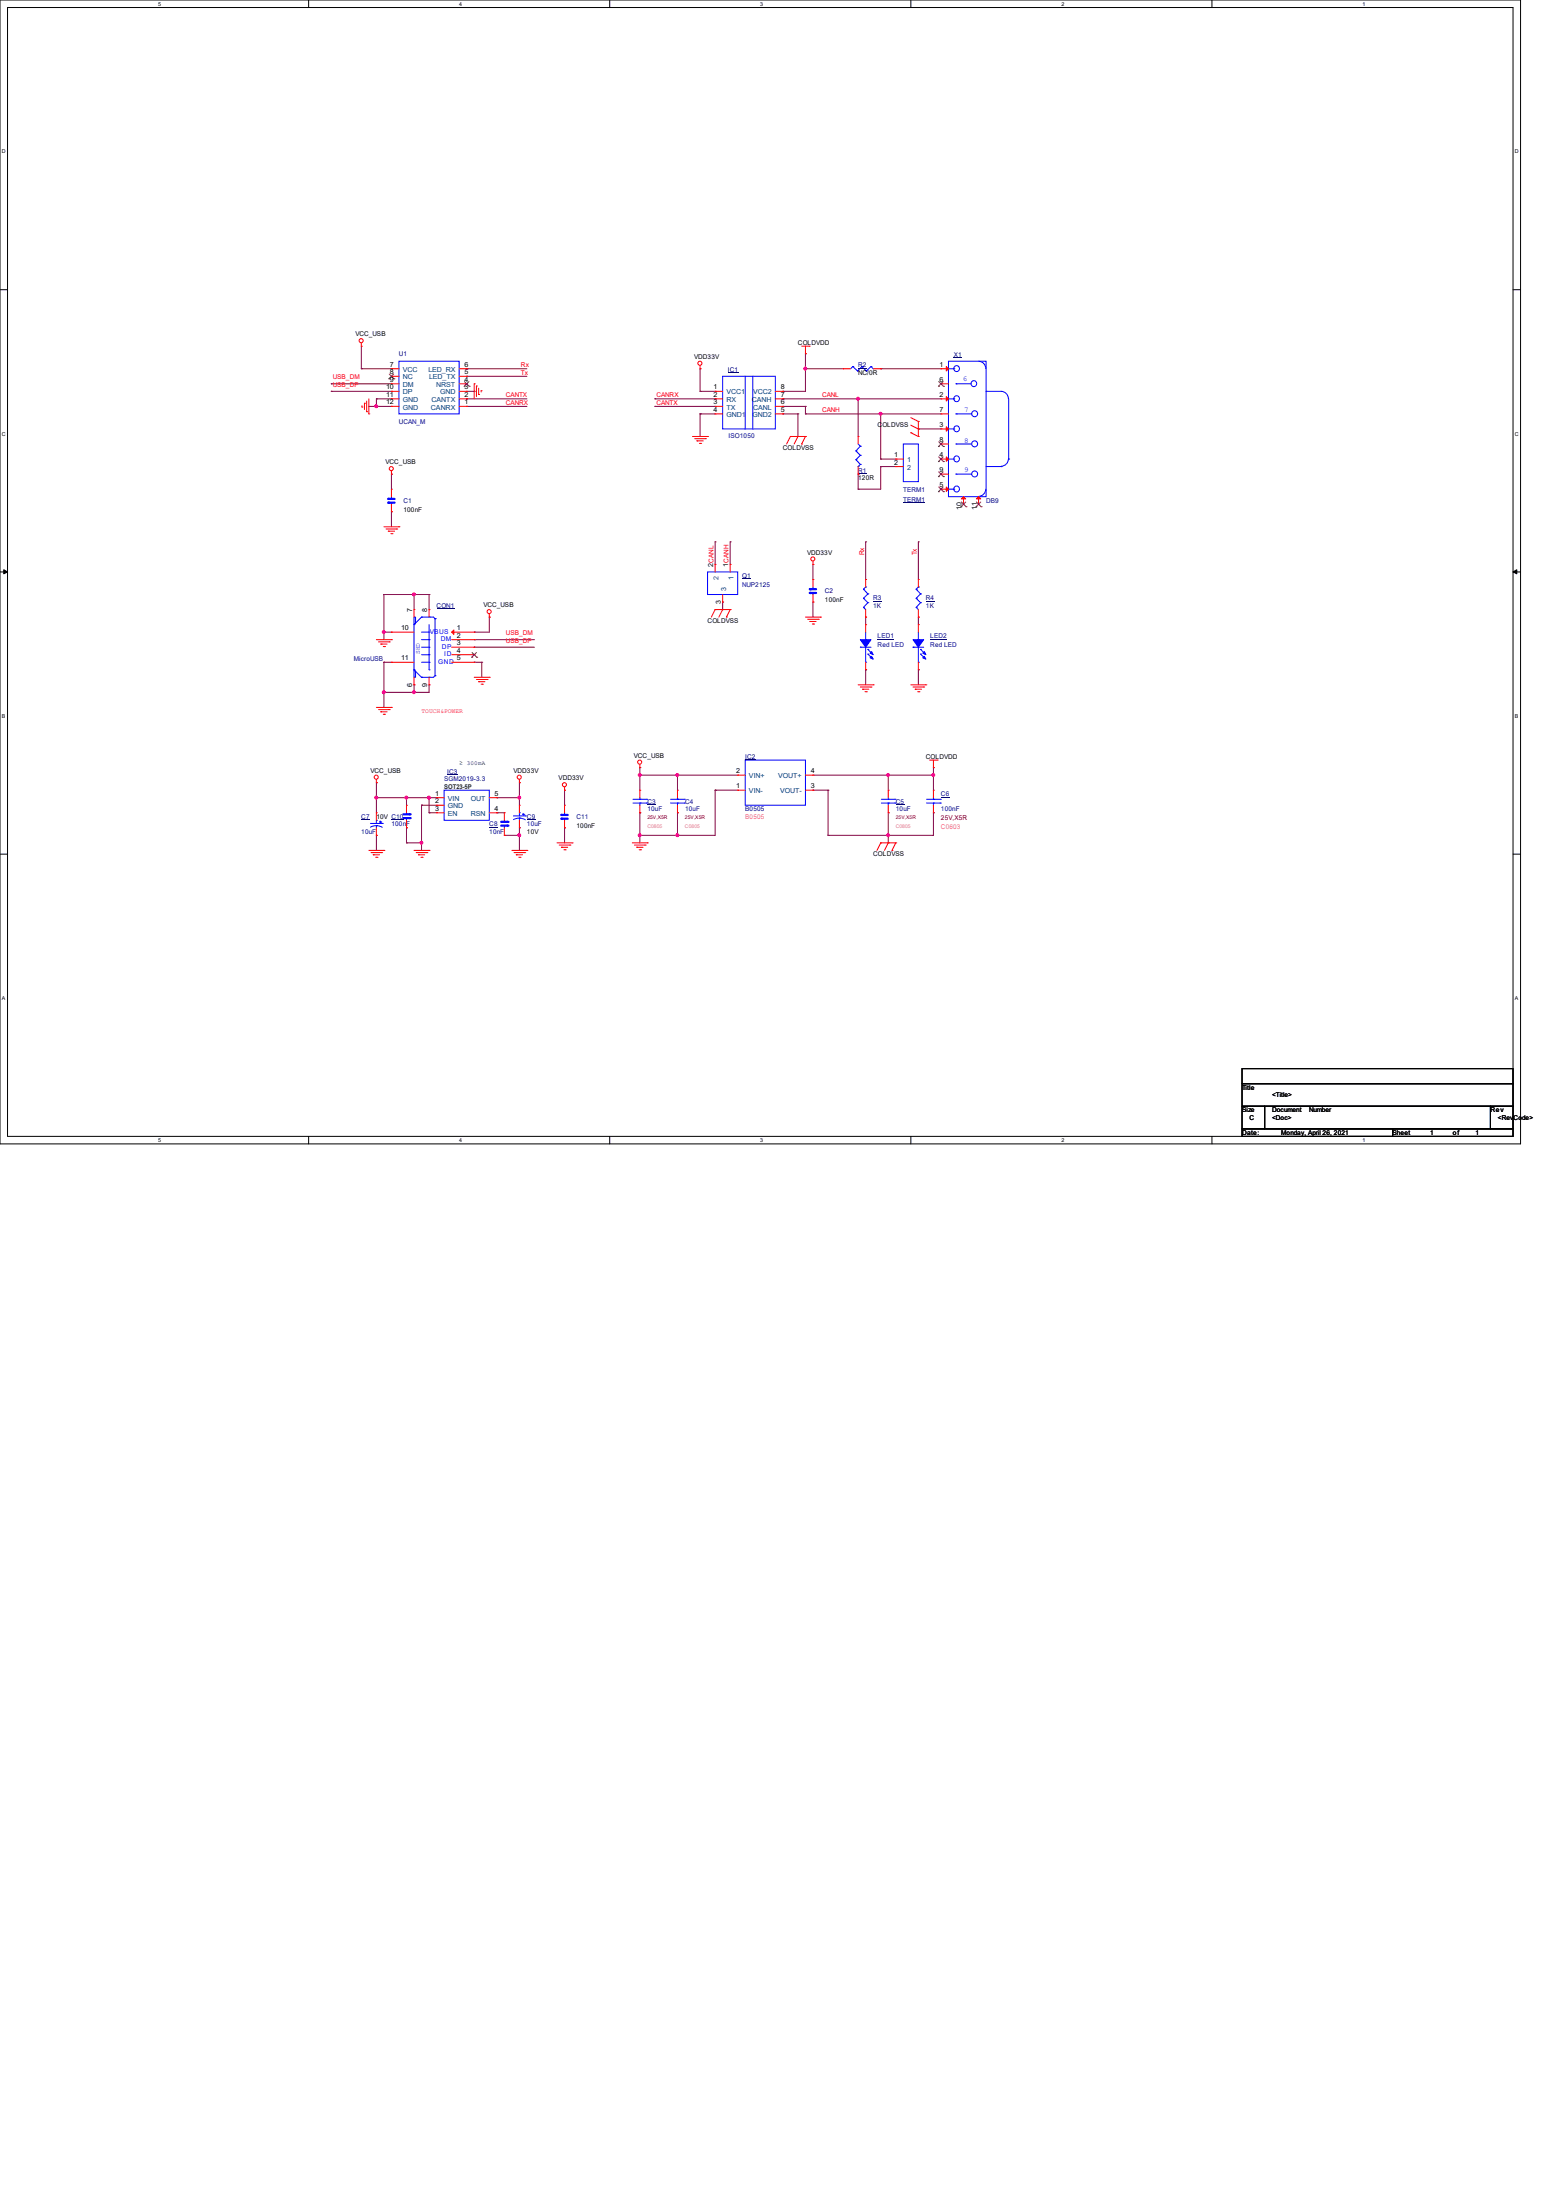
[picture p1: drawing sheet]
<svg xmlns="http://www.w3.org/2000/svg" width="210mm" height="297mm" viewBox="0 0 210 297" stroke-linecap="round" stroke-linejoin="round" font-family="sans-serif">
<path d="M0 0h205.2v154.4h-205.2zM1 1h203.2v152.4h-203.2z" fill="none" stroke="#000" stroke-width=".13"/>
<g fill="#fff">
<path d="M21.3 .1h.4v.8h-.4z"/>
<path d="M21.3 153.5h.4v.8h-.4z"/>
</g>
<path d="M41.7 0v1M41.7 153.4v1" fill="none" stroke="#000" stroke-width=".13"/>
<g fill="#fff">
<path d="M62 .1h.4v.8h-.4z"/>
<path d="M62 153.5h.4v.8h-.4z"/>
</g>
<path d="M82.3 0v1M82.3 153.4v1" fill="none" stroke="#000" stroke-width=".13"/>
<g fill="#fff">
<path d="M102.6 .1h.4v.8h-.4z"/>
<path d="M102.6 153.5h.4v.8h-.4z"/>
</g>
<path d="M122.9 0v1M122.9 153.4v1" fill="none" stroke="#000" stroke-width=".13"/>
<g fill="#fff">
<path d="M143.3 .1h.3v.8h-.3z"/>
<path d="M143.3 153.5h.3v.8h-.3z"/>
</g>
<path d="M163.6 0v1M163.6 153.4v1" fill="none" stroke="#000" stroke-width=".13"/>
<g fill="#fff">
<path d="M183.9 .1h.4v.8h-.4z"/>
<path d="M183.9 153.5h.4v.8h-.4z"/>
<path d="M.3 20.1h.5v.8h-.5z"/>
<path d="M204.5 20.1h.5v.8h-.5z"/>
<path d="M.3 58.2h.5v.8h-.5z"/>
<path d="M204.5 58.2h.5v.8h-.5z"/>
</g>
<path d="M0 39.1h1M204.2 39.1h1" fill="none" stroke="#000" stroke-width=".13"/>
<g fill="#fff">
<path d="M.3 96.3h.4v.8h-.4z"/>
<path d="M204.5 96.3h.4v.8h-.4z"/>
</g>
<path d="M0 77.2h1M204.2 77.2h1" fill="none" stroke="#000" stroke-width=".13"/>
<path d="M.5 76.9l.5 .3-.5 .3zM204.2 77.2l.5-.3v.6z" fill="#000" stroke="#000" stroke-width=".13"/>
<g fill="#fff">
<path d="M.3 134.4h.4v.8h-.4z"/>
<path d="M204.5 134.4h.4v.8h-.4z"/>
</g>
<path d="M0 115.3h1M204.2 115.3h1M167.6 144.3h36.6v2h-36.6zM167.6 146.3h36.6v3.1h-36.6zM167.6 149.4h3.1v3h-3.1zM167.6 152.4h20.4v1h-20.4zM170.7 149.4h30.5v3h-30.5zM188 152.4h16.2v1h-16.2zM201.2 149.4h3v3h-3z" fill="none" stroke="#000" stroke-width=".13"/>
<g fill="none" stroke="#800040" stroke-width=".13">
<path d="M44.7 51.8h.1M44.7 52.8h.1M44.7 52.8h8.1M44.7 51.8h8.1M48.8 49.8h.1M48.8 49.8h4M48.8 46.7v3.1M49.8 54.9h3M50.8 54.9h.1M50.8 53.8h.1M50.8 53.8v1.1M50.8 53.8h2"/>
<path d="M52.8 49.8h.1M52.8 54.9h.1M63 54.9h.1M63 53.8h.1M63 49.8h.1M63 50.8h.1M63 53.8h8.1M63 49.8h8.1M63 54.9h8.1M63 52.8h1M63 50.8h8.1M64 52.8h.1"/>
<path d="M88.4 53.8h.1M88.4 54.9h.1M88.4 53.8h8.1M88.4 54.9h8.1M94.5 49.8h.1M94.5 52.8h.1M94.5 55.9h.1M94.5 55.9h2M94.5 52.8h2M94.5 49.8v3M94.5 55.9v3M105.7 53.8h.1"/>
<path d="M105.7 54.9h.1M105.7 52.8h.1M105.7 55.9h.1M105.7 55.9h2M105.7 53.8h21.3M105.7 54.9h3M107.7 55.9h.1M107.7 55.9v3M108.7 55.9h.1M108.7 47.8h.1M108.7 49.8h.1M108.7 54.9h.1"/>
<path d="M108.7 55.9h18.3M108.7 49.8h5.1M108.7 47.8v5h-3M108.7 54.9v1M115.8 53.8h.1M115.8 53.8v5.1M118.9 55.9h.1M118.9 49.8h.1M118.9 55.9v6.1M118.9 49.8h8.1M124 57.9h.1M124 57.9h3"/>
<path d="M52.8 64h.1M52.8 69.1h.1M52.8 64v2M52.8 69.1v2M96.5 73.2h.1M96.5 73.2v3M98.6 73.2h.1M98.6 73.2v3M109.7 76.2h.1M109.7 76.2v2M115.8 64h.1M115.8 66h.1"/>
<path d="M115.8 64v2M116.8 73.2h.1M116.8 73.2v5M118.9 62h.1M118.9 63h.1M118.9 62h2M118.9 63v3h-3.1M118.9 63h2M124 73.2h.1M124 73.2v5M51.8 93.5h.1M51.8 89.4h.1"/>
<path d="M51.8 85.3h.1M51.8 80.3h.1M51.8 89.4h1M51.8 80.3v6.1M51.8 89.4v6.1M51.8 85.3h1M51.8 80.3h6.1M55.9 80.3h.1M55.9 93.5h.1M55.9 92.5h.1M55.9 80.3v2M55.9 92.5v1"/>
<path d="M57.9 80.3h.1M57.9 92.5h.1M57.9 92.5v1h-6.1M57.9 80.3v2M64 89.4h.1M64 85.3h.1M64 86.4h.1M64 87.4h.1M64 89.4h1M64 86.4h8.1M64 87.4h8.1M65 89.4h.1"/>
<path d="M65 89.4v2M66 83.3h.1M66 83.3v2h-2M97.5 81.3h.1M97.5 81.3v1M109.7 81.3h.1M109.7 81.3v2M116.8 90.4h.1M116.8 83.3h.1M116.8 83.3v1M116.8 90.4v2.1M124 90.4h.1"/>
<path d="M124 83.3h.1M124 83.3v1M124 90.4v2.1M50.8 107.7h.1M50.8 105.7h.1M50.8 112.8h.1M50.8 107.7h8.1M50.8 105.7v4M50.8 112.8v2M54.9 107.7h.1M54.9 113.8h.1M54.9 111.8h.1"/>
<path d="M54.9 107.7v1M54.9 111.8v2M54.9 113.8h2M56.9 108.7h.1M56.9 113.8h.1M56.9 108.7v6.1M56.9 108.7h2M57.9 107.7h.1M57.9 109.7h.1M57.9 107.7v2M57.9 109.7h1M67.1 107.7h.1"/>
<path d="M67.1 109.7h.1M67.1 107.7h3M67.1 109.7h1M68.1 112.8h.1M68.1 112.8h2M70.1 107.7h.1M70.1 112.8h.1M70.1 111.8h.1M70.1 105.7h.1M70.1 105.7v3M70.1 111.8v3M76.2 106.7h.1"/>
<path d="M76.2 111.8h.1M76.2 106.7v2M76.2 111.8v2M86.4 112.8h.1M86.4 109.7h.1M86.4 104.6h.1M86.4 103.6h.1M86.4 104.6h13.2M86.4 103.6v3.1M86.4 109.7v4.1M91.4 104.6h.1M91.4 112.8h.1"/>
<path d="M91.4 109.7h.1M91.4 104.6v2.1M91.4 109.7v3.1M96.5 106.7h.1M96.5 106.7v6.1h-10.1M96.5 106.7h3.1M109.7 106.7h.1M109.7 104.6h16.3M109.7 106.7h2.1M111.8 106.7h.1M111.8 112.8h.1M111.8 106.7v6.1"/>
<path d="M119.9 104.6h.1M119.9 112.8h.1M119.9 109.7h.1M119.9 104.6v2.1M119.9 109.7v4.1M126 109.7h.1M126 104.6h.1M126 103.6h.1M126 109.7v3.1h-14.2M126 103.6v3.1"/>
</g>
<g fill="#f0f" stroke="#f0f" stroke-width=".13">
<circle cx="55.9" cy="93.5" r=".19"/>
<circle cx="51.8" cy="93.5" r=".19"/>
<circle cx="51.8" cy="85.3" r=".19"/>
<circle cx="55.9" cy="80.2" r=".19"/>
<circle cx="119.9" cy="104.6" r=".19"/>
<circle cx="119.9" cy="112.8" r=".19"/>
<circle cx="126" cy="104.6" r=".19"/>
<circle cx="91.4" cy="104.6" r=".19"/>
<circle cx="86.3" cy="104.6" r=".19"/>
<circle cx="91.4" cy="112.8" r=".19"/>
<circle cx="86.3" cy="112.8" r=".19"/>
<circle cx="54.8" cy="107.7" r=".19"/>
<circle cx="50.8" cy="107.7" r=".19"/>
<circle cx="57.9" cy="107.7" r=".19"/>
<circle cx="70.1" cy="112.8" r=".19"/>
<circle cx="70.1" cy="107.7" r=".19"/>
<circle cx="56.9" cy="113.8" r=".19"/>
<circle cx="115.8" cy="53.8" r=".19"/>
<circle cx="118.9" cy="55.9" r=".19"/>
<circle cx="108.7" cy="49.8" r=".19"/>
<circle cx="50.8" cy="54.8" r=".19"/>
</g>
<g fill="none" stroke="#f00" stroke-width=".13">
<path d="M48.8 46.7h.1M48.8 46.3v.4M48.9 54.9h.1M48.9 54.8v.1M49.2 54.4h.1M49.2 54.4v.9M49.5 55.6h.1M49.5 54.1v1.5M49.8 55.9h.1M49.8 53.8v2.1M64 51.8h.1M64 51.8v2"/>
<path d="M64.3 52.1h.1M64.3 52.1v1.5M64.6 53.3h.1M64.6 52.4v.9M64.9 52.7h.1M64.9 52.7v.2M93.5 58.9h2M93.8 59.2h1.4M94.1 59.5h.1M94.1 59.5h.8M94.4 59.9h.2M94.5 49.8h.1"/>
<path d="M94.5 49.4v.4M94.6 59.9h.1M95.2 59.2h.1M95.5 58.9h.1M106.7 58.9h.1M106.7 58.9l-.5 1M106.7 58.9h2M107.7 58.9h.1M107.7 58.9l-.5 1M108.2 59.9h.1M108.2 46.7h1M108.7 47.8h.1"/>
<path d="M108.7 58.9h.1M108.7 46.7v1.1M108.7 58.9l-.5 1M109.2 46.7h.1M122.9 58.4h.1M122.9 56.4l1.1 .5M122.9 58.4l1.1 .5M122.9 57.4l1.1 .5M124 56.9h.1M124 58.9h.1M124 57.9h.1M124 56.9v2"/>
<path d="M51.8 71.1h2M52.1 71.4h1.5M52.4 71.7h.1M52.4 71.7h.9M52.7 72.1h.2M52.8 64h.1M52.8 63.6v.4M52.9 72.1h.1M53.6 71.4h.1M53.8 71.1h.1M109.7 76.2h.1M109.7 75.8v.4"/>
<path d="M50.8 95.5h2M50.8 86.4h2M51.1 95.8h1.4M51.1 86.7h1.4M51.4 96.1h.1M51.4 87h.1M51.4 96.1h.8M51.4 87h.8M51.7 96.4h.2M51.7 87.3h.2M51.9 96.4h.1M51.9 87.3h.1"/>
<path d="M52.5 95.8h.1M52.5 86.7h.1M52.8 95.5h.1M52.8 86.4h.1M64 91.4h2M64.3 91.7h1.4M64.6 92h.1M64.6 92h.8M64.9 92.4h.2M65.1 92.4h.1M65.7 91.7h.1M66 91.4h.1"/>
<path d="M66 83.3h.1M66 82.9v.4M96.5 82.3h.1M96.5 82.3l-.5 1M96.5 82.3h2.1M97.5 82.3h.1M97.5 82.3l-.5 1M98 83.3h.1M98.6 82.3h.1M98.6 82.3l-.6 1M108.7 83.3h2M109 83.6h1.4"/>
<path d="M109.3 83.9h.1M109.3 83.9h.9M109.6 84.2h.2M109.8 84.2h.1M110.4 83.6h.1M110.7 83.3h.1M115.8 92.5h2.1M116.1 92.8h1.5M116.4 93h.1M116.4 93h.9M116.8 93.4h.1M116.9 93.4h.1"/>
<path d="M117.6 92.8h.1M117.9 92.5h.1M122.9 92.5h2.1M123.2 92.8h1.5M123.5 93h.1M123.5 93h.9M123.9 93.4h.1M124 93.4h.1M124.7 92.8h.1M125 92.5h.1M49.8 114.8h2M50.1 115.1h1.4"/>
<path d="M50.4 115.4h.1M50.4 115.4h.8M50.7 115.7h.2M50.8 105.7h.1M50.8 105.2v.5M50.9 115.7h.1M51.5 115.1h.1M51.8 114.8h.1M55.9 114.8h2M56.2 115.1h1.4M56.5 115.4h.1M56.5 115.4h.8"/>
<path d="M56.8 115.7h.2M57 115.7h.1M57.6 115.1h.1M57.9 114.8h.1M69.1 114.8h2M69.4 115.1h1.4M69.7 115.4h.1M69.7 115.4h.8M70 115.7h.2M70.1 105.7h.1M70.1 105.2v.5M70.2 115.7h.1"/>
<path d="M70.8 115.1h.1M71.1 114.8h.1M75.2 113.8h2M75.5 114.1h1.4M75.8 114.4h.1M75.8 114.4h.8M76.1 114.7h.2M76.2 106.7h.1M76.2 106.3v.4M76.3 114.7h.1M76.9 114.1h.1M77.2 113.8h.1"/>
<path d="M85.3 113.8h2.1M85.6 114.1h1.5M85.9 114.4h.1M85.9 114.4h.9M86.3 114.7h.1M86.4 103.6h.1M86.4 103.2v.4M86.4 114.7h.1M87.1 114.1h.1M87.4 113.8h.1M118.9 113.8h.1M118.9 113.8l-.5 1"/>
<path d="M118.9 113.8h2M119.9 113.8h.1M119.9 113.8l-.5 1M120.4 114.8h.1M120.9 113.8h.1M120.9 113.8l-.5 1M125.5 102.6h1M126 103.6h.1M126 102.6v1M126.5 102.6h.1"/>
<circle cx="48.7" cy="46" r=".28"/>
<circle cx="94.5" cy="49" r=".28"/>
<circle cx="52.8" cy="63.3" r=".28"/>
<circle cx="109.7" cy="75.5" r=".28"/>
<circle cx="66" cy="82.6" r=".28"/>
<circle cx="50.8" cy="104.9" r=".28"/>
<circle cx="70.1" cy="104.9" r=".28"/>
<circle cx="76.2" cy="105.9" r=".28"/>
<circle cx="86.3" cy="102.9" r=".28"/>
</g>
<path d="M54.9 109.9h.1M54.9 110.4h.1M54.9 109.7v.2M54.9 110.4v.3" fill="none" stroke="#00f" stroke-width=".13"/>
<path d="M54.4 109.9h.9M54.4 110.4h.9M55.3 109.9h.1M55.3 110.4h.1" fill="none" stroke="#00f" stroke-width=".3"/>
<path d="M52.8 110.6h1.7v.1h-1.7z" fill="#000080"/>
<path d="M124 84.3h.1M124 90.4h.1M124 84.3v1M124 89.4v1M54.9 108.7h.1M54.9 111.8h.1M54.9 108.7v1M54.9 110.7v1.1" fill="none" stroke="#f00" stroke-width=".13"/>
<g fill="none" stroke="#00f" stroke-width=".13">
<path d="M123.2 87.4h.1M123.2 87.4h1.5M124 86.4h.1M124 89.4h.1M124 85.3v1.1M124 87.4v2M124.2 87.7h.1M124.2 88.3h.1M124.2 87.7l.7 .6M124.2 88.3l.7 .6M68.1 111h.1M68.1 111.5h.1"/>
<path d="M68.1 110.7v.3M68.1 111.5v.3"/>
</g>
<g fill="#00f" stroke="#00f" stroke-width=".13">
<path d="M123.2 86.4h1.5l-.7 1z" fill-rule="evenodd"/>
<path d="M124.8 88.6l.2 .4-.5-.2z" fill-rule="evenodd"/>
<path d="M124.8 88l.2 .4-.5-.2z" fill-rule="evenodd"/>
</g>
<path d="M125.6 86.3h2.2" fill="none" stroke="#000080" stroke-width=".13"/>
<path d="M67.6 111h.9M67.6 111.5h.9M68.5 111h.1M68.5 111.5h.1" fill="none" stroke="#00f" stroke-width=".3"/>
<path d="M66 111.6h1.2v.1h-1.2z" fill="#000080"/>
<path d="M68.1 109.7h.1M68.1 112.8h.1M68.1 109.7v1M68.1 111.8v1" fill="none" stroke="#f00" stroke-width=".13"/>
<path d="M69.3 110.2h1.6M70.1 110.4l.8 .3M70.1 110.4l-.8 .3M70.1 109.7h.1M70.1 110.4h.1M70.1 109.7v.5M70.1 110.4v.3M70.5 109.9h.2M70.6 110h.1M70.6 109.8v.2M70.7 109.9h.1M70.9 110.2h.1" fill="none" stroke="#00f" stroke-width=".13"/>
<path d="M71.1 110.6h1.2v.1h-1.2z" fill="#000080"/>
<path d="M70.1 108.7h.1M70.1 111.8h.1M70.1 108.7v1M70.1 110.7v1.1" fill="none" stroke="#f00" stroke-width=".13"/>
<path d="M95.5 77.2h4.1v3.1h-4.1z" fill="none" stroke="#00f" stroke-width=".13"/>
<path d="M100.2 78.1h1.1v.1h-1.1z" fill="#000080"/>
<g fill="none" stroke="#f00" stroke-width=".13">
<path d="M52.8 49.8h.1M52.8 50.8h.1M52.8 51.8h.1M52.8 52.8h.1M52.8 53.8h.1M52.8 54.9h.1M52.8 54.9h1M52.8 53.8h1M52.8 52.8h1M52.8 51.8h1M52.8 50.8h1M52.8 49.8h1"/>
<path d="M62 54.9h1M62 53.8h1M62 52.8h1M62 51.8h1M62 50.8h1M62 49.8h1M63 54.9h.1M63 53.8h.1M63 52.8h.1M63 51.8h.1M63 50.8h.1M63 49.8h.1"/>
<path d="M96.5 76.2h.1M96.5 76.2v1M98.6 76.2h.1M98.6 76.2v1M97.5 81.3h.1M97.5 80.3v1"/>
</g>
<path d="M53.8 48.8h8.2v7.1h-8.2zM97.5 50.8h7.1v7.1h-7.1zM100.6 50.8v7.1M101.6 50.8v7.1" fill="none" stroke="#00f" stroke-width=".13"/>
<path d="M52.5 51.1h.1M52.5 50.5l.7 .6M53.1 50.5l-.6 .6M53.2 51.1h.1M62.7 52.2h.1M62.7 51.5l.6 .7M63.3 51.5l-.6 .7M63.3 52.2h.1" fill="none" stroke="#804000" stroke-width=".13"/>
<path d="M98.3 50.2h1.4v.1h-1.4z" fill="#000080"/>
<g fill="none" stroke="#f00" stroke-width=".13">
<path d="M96.5 52.8h.1M96.5 53.8h.1M96.5 54.9h.1M96.5 55.9h.1M96.5 52.8h1M96.5 53.8h1M96.5 54.9h1M96.5 55.9h1M104.6 52.8h1.1M104.6 53.8h1.1M104.6 54.9h1.1M104.6 55.9h1.1"/>
<path d="M105.7 55.9h.1M105.7 54.9h.1M105.7 53.8h.1M105.7 52.8h.1M109.7 78.2h.1M109.7 78.2v1M109.7 81.3h.1M109.7 80.3v1"/>
</g>
<path d="M109.7 79.5h.1M109.7 79.2v.3M109.7 80.1h.1M109.7 80.1v.2M85.4 107.9h1.9M85.4 108.4h1.9M86.4 108.4h.1M86.4 107.9h.1M86.4 107.7v.2M86.4 108.4v.3M87.3 107.9h.1M87.3 108.4h.1" fill="none" stroke="#00f" stroke-width=".13"/>
<path d="M109.3 79.5h.1M109.3 79.5h.9M109.3 80.1h.1M109.3 80.1h.9" fill="none" stroke="#00f" stroke-width=".3"/>
<path d="M87.4 108.6h1.1v.1h-1.1z" fill="#000080"/>
<path d="M76.2 111.8h.1M76.2 108.7h.1M76.2 108.7v1M76.2 110.7v1.1M86.4 106.7h.1M86.4 109.7h.1M86.4 106.7v1M86.4 108.7v1" fill="none" stroke="#f00" stroke-width=".13"/>
<g fill="none" stroke="#00f" stroke-width=".13">
<path d="M128 48.8h5.1v18.3h-5.1zM128 53.8h.7M128 57.9h.7M128 49.8h.7M128.7 53.8h.1M128.7 57.9h.1M128.7 49.8h.1M129 59.9h.1M129 55.9h.1M129 51.8h.1M129 59.9h2.1M129 55.9h2.1"/>
<path d="M129 51.8h2.1M132.1 48.8a.99 .99 0 0 1 1 1M133.1 52.8h2a.99 .99 0 0 1 1 1M133.1 52.8h.1M136.1 53.8v8.2M128 62h.7M128 66h.7M128.7 62h.1M128.7 66h.1M129 64h.1M129 64h2.1M133.1 66a1 1 0 0 1-1 1"/>
<path d="M133.1 63h2M135.1 63h.1M136.1 62a1 1 0 0 1-1 .9M136.1 62h.1M76.2 110.5h.1M76.2 110h.1M76.2 109.7v.3M76.2 110.5v.2"/>
<circle cx="129.1" cy="49.8" r=".39"/>
<circle cx="129.1" cy="57.9" r=".39"/>
<circle cx="129.1" cy="53.8" r=".39"/>
<circle cx="131.4" cy="51.8" r=".39"/>
<circle cx="131.6" cy="55.9" r=".4"/>
<circle cx="131.6" cy="59.9" r=".4"/>
<circle cx="129.1" cy="66" r=".39"/>
<circle cx="129.1" cy="62" r=".39"/>
<circle cx="131.6" cy="64" r=".4"/>
</g>
<path d="M75.8 110.5h.1M75.8 110h.1M75.8 110.5h.8M75.8 110h.8" fill="none" stroke="#00f" stroke-width=".3"/>
<path d="M128.7 48.2h1.1v.1h-1.1z" fill="#000080"/>
<g fill="#f00" stroke="#f00" stroke-width=".13">
<path d="M127.7 49.5l.3 .3-.3 .3z"/>
<path d="M127.7 53.6l.3 .2-.3 .3z"/>
<path d="M127.7 57.6l.3 .3-.3 .3z"/>
<path d="M127.7 61.7l.3 .3-.3 .3z"/>
<path d="M127.7 65.7l.3 .3-.3 .3z"/>
<path d="M129.8 67.4l.2-.3 .3 .3z"/>
<path d="M131.8 67.4l.3-.3 .3 .3z"/>
</g>
<g fill="none" stroke="#f00" stroke-width=".13">
<path d="M127 49.8h.1M127 53.8h.1M127 57.9h.1M127 51.8h.1M127 55.9h.1M127 59.9h.1M127 49.8h1M127 53.8h1M127 57.9h1M127 51.8h1M127 55.9h1M127 59.9h1"/>
<path d="M120.9 62h.1M120.9 63h.1M120.9 62h1M120.9 63h1M127 62h.1M127 66h.1M127 64h.1M127 62h1M127 66h1M127 64h1M130 68.1h.1M130 67.1v1"/>
<path d="M132.1 68.1h.1M132.1 67.1v1"/>
</g>
<g fill="none" stroke="#804000" stroke-width=".13">
<path d="M126.7 52.2h.1M126.7 51.5l.6 .7M126.7 59.6l.6 .7M127.3 51.5l-.6 .7M127.3 59.6l-.6 .7M127.3 52.2h.1M126.7 62.3h.1M126.7 66.4h.1M126.7 60.3h.1M126.7 64.3h.1M126.7 61.7l.6 .6M126.7 65.7l.6 .7"/>
<path d="M126.7 63.7l.6 .6M127.3 61.7l-.6 .6M127.3 65.7l-.6 .7M127.3 63.7l-.6 .6M127.3 62.3h.1M127.3 66.4h.1M127.3 60.3h.1M127.3 64.3h.1M129.7 68.4h.1M129.8 67.8l.6 .6M130.3 67.8l-.6 .6M130.4 68.4h.1"/>
<path d="M131.7 68.4h.1M131.8 67.8l.6 .6M132.4 67.8l-.7 .6M132.4 68.4h.1"/>
</g>
<path d="M121.9 59.9h2.1v5.1h-2.1zM59.9 106.7h6.1v4h-6.1z" fill="none" stroke="#00f" stroke-width=".13"/>
<path d="M121.9 67.9h3" fill="none" stroke="#000080" stroke-width=".13"/>
<path d="M60.4 104.5h1.4v.1h-1.4z" fill="#000080"/>
<path d="M58.9 108.7h.1M58.9 107.7h.1M58.9 109.7h.1M58.9 108.7h1M58.9 107.7h1M58.9 109.7h1M66 107.7h1.1M66 109.7h1.1M67.1 107.7h.1M67.1 109.7h.1" fill="none" stroke="#f00" stroke-width=".13"/>
<path d="M115.1 49.5h.1M115.1 49.5l-.3 .3M115.1 49.5l.6 .6M115.7 50.1h.1M116.3 49.5h.1M116.3 49.5l.6 .6M116.3 49.5l-.6 .6M116.9 50.1h.1M117.6 49.5h.1M117.6 49.5l.3 .3M117.6 49.5l-.7 .6M117.9 49.8h.1" fill="none" stroke="#00f" stroke-width=".13"/>
<path d="M115.8 49.7h1.2h-1.2z" fill="#000080"/>
<path d="M113.8 49.8h.1M113.8 49.8h1M117.9 49.8h1M118.9 49.8h.1" fill="none" stroke="#f00" stroke-width=".13"/>
<path d="M125.1 107.9h1.8M125.1 108.4h1.8M126 108.4h.1M126 107.9h.1M126 107.7v.2M126 108.4v.3M126.9 107.9h.1M126.9 108.4h.1" fill="none" stroke="#00f" stroke-width=".13"/>
<path d="M127 107.6h1.1v.1h-1.1z" fill="#000080"/>
<path d="M91.4 106.7h.1M91.4 109.7h.1M91.4 106.7v1M91.4 108.7v1M126 106.7h.1M126 109.7h.1M126 106.7v1M126 108.7v1" fill="none" stroke="#f00" stroke-width=".13"/>
<path d="M90.5 107.9h1.9M90.5 108.4h1.9M91.4 108.4h.1M91.4 107.9h.1M91.4 107.7v.2M91.4 108.4v.3M92.4 107.9h.1M92.4 108.4h.1M100.6 102.6h8.1v6.1h-8.1z" fill="none" stroke="#00f" stroke-width=".13"/>
<path d="M100.6 102.5h1.4v.1h-1.4z" fill="#000080"/>
<path d="M99.6 104.6h.1M99.6 106.7h.1M99.6 104.6h1M99.6 106.7h1M108.7 104.6h1M108.7 106.7h1M109.7 106.7h.1M109.7 104.6h.1" fill="none" stroke="#f00" stroke-width=".13"/>
<path d="M116.5 79.5h.1M116.5 79.5l.6 .7M116.8 79.2h.1M116.8 79.2l-.3 .3M116.5 82h.1M116.5 80.8h.1M116.5 82l.3 .3M116.5 80.8l.6 .6M117.1 81.4h.1M117.1 80.2h.1M117.1 81.4l-.6 .6M117.1 80.2l-.6 .6" fill="none" stroke="#00f" stroke-width=".13"/>
<path d="M117.9 81.2h1.1h-1.1z" fill="#000080"/>
<path d="M52.8 69.1h.1M52.8 66h.1M52.8 66v1.1M52.8 68.1v1M116.8 78.2h.1M116.8 78.2v1M116.8 83.3h.1M116.8 84.3h.1M116.8 90.4h.1M116.8 82.3v1M116.8 84.3v1M116.8 89.4v1" fill="none" stroke="#f00" stroke-width=".13"/>
<g fill="none" stroke="#00f" stroke-width=".13">
<path d="M52.8 67.9h.1M52.8 67.4h.1M52.8 67.1v.3M52.8 67.9v.2M116.1 87.4h.1M116.1 87.4h1.5M116.8 86.4h.1M116.8 89.4h.1M116.8 85.3v1.1M116.8 87.4v2M117.1 87.7h.1M117.1 88.3h.1"/>
<path d="M117.1 87.7l.7 .6M117.1 88.3l.7 .6M50 111.2h1.6M50.8 111.5l.8 .2M50.8 111.5l-.8 .2M50.8 110.7h.1M50.8 111.5h.1M50.8 110.7v.5M50.8 111.5v.3M51.2 111h.2M51.3 111h.1M51.3 110.8v.2"/>
<path d="M51.4 111h.1M51.6 111.2h.1"/>
</g>
<g fill="#00f" stroke="#00f" stroke-width=".13">
<path d="M116.1 86.4h1.5l-.8 1z" fill-rule="evenodd"/>
<path d="M117.4 88.8l.2-.2 .3 .4z" fill-rule="evenodd"/>
<path d="M117.4 88.2l.2-.2 .3 .4z" fill-rule="evenodd"/>
</g>
<path d="M118.4 86.3h2.3" fill="none" stroke="#000080" stroke-width=".13"/>
<path d="M52.4 67.9h.1M52.4 67.4h.1M52.4 67.9h.9M52.4 67.4h.9" fill="none" stroke="#00f" stroke-width=".3"/>
<path d="M48.8 110.6h1.1v.1h-1.1z" fill="#000080"/>
<path d="M50.8 109.7h.1M50.8 112.8h.1M50.8 109.7v1M50.8 111.8v1" fill="none" stroke="#f00" stroke-width=".13"/>
<path d="M115.8 59.9l.3 .3M115.5 62.1h.1M115.5 60.9h.1M115.5 62.1l.6 .6M115.5 60.9l.6 .6M115.8 63h.1M116.1 62.7h.1M116.1 61.5h.1M116.1 60.2h.1M116.1 62.7l-.3 .3M116.1 61.5l-.6 .6M116.1 60.2l-.6 .7" fill="none" stroke="#00f" stroke-width=".13"/>
<path d="M115.8 63.9h1.2v.1h-1.2z" fill="#000080"/>
<path d="M115.8 58.9h.1M115.8 58.9v1M115.8 64h.1M115.8 63v1" fill="none" stroke="#f00" stroke-width=".13"/>
<path d="M119 107.9h1.8M119 108.4h1.8M119.9 108.4h.1M119.9 107.9h.1M119.9 107.7v.2M119.9 108.4v.3M120.8 107.9h.1M120.8 108.4h.1" fill="none" stroke="#00f" stroke-width=".13"/>
<path d="M120.9 108.6h1.1v.1h-1.1z" fill="#000080"/>
<g fill="none" stroke="#f00" stroke-width=".13">
<path d="M52.8 85.3h.1M52.8 89.4h.1M52.8 85.3h3.1M52.8 89.4h3.1M55.9 82.3h.1M55.9 92.5h.1M55.9 82.3v1M55.9 91.4v1.1M57.9 82.3h.1M57.9 92.5h.1M57.9 82.3v1M57.9 91.4v1.1"/>
<path d="M61 85.3h3M61 86.4h3M61 87.4h3M61 88.4h3M61 89.4h3M64 85.3h.1M64 86.4h.1M64 87.4h.1M64 88.4h.1M64 89.4h.1M119.9 106.7h.1M119.9 109.7h.1"/>
<path d="M119.9 106.7v1M119.9 108.7v1"/>
</g>
<g fill="none" stroke="#00f" stroke-width=".13">
<path d="M123.7 79.5h.1M123.7 79.5l.5 .7M124 79.2h.1M124 79.2l-.3 .3M55.9 90.4l.2 .2v.8h-.2zM55.9 83.3h.2v.8l-.2 .2zM55.9 84.3h.1M55.9 90.4h.1M55.9 90.4l1 1M55.9 84.3v6.1M56.9 91.4h.1M56.9 83.3h.1"/>
<path d="M56.9 85.3h1M56.9 83.3h1.6l.2 .2M56.9 86.4h1M56.9 83.3l-1 1M56.9 87.4h1M56.9 88.4h1M56.9 89.4h1M57.9 91.4h.1M57.9 85.3h.1M57.9 83.3h.1M57.9 86.4h.1M57.9 87.4h.1"/>
<path d="M57.9 88.4h.1M57.9 90.4h.1M57.9 89.4h.1M57.9 84.3v6.1M58.7 91.2h.1M58.7 83.5h.1M58.7 91.2l-.2 .2h-1.6M58.7 83.5v7.7M123.7 82h.1M123.7 80.8h.1M123.7 82l.3 .3M123.7 80.8l.5 .6"/>
<path d="M124.2 81.4h.1M124.2 80.2h.1M124.2 81.4l-.5 .6M124.2 80.2l-.5 .6"/>
</g>
<path d="M58.9 82.2h2.4" fill="none" stroke="#000080" stroke-width=".13"/>
<path d="M61 85.3l.3-.3v.6z" fill="#f00" stroke="#f00" stroke-width=".13"/>
<path d="M63.7 88.7h.1M63.7 88.1l.6 .6M64.3 88.1l-.6 .6M64.3 88.7h.1" fill="none" stroke="#804000" stroke-width=".13"/>
<path d="M125 81.2h1.1h-1.1z" fill="#000080"/>
<path d="M124 78.2h.1M124 78.2v1M124 83.3h.1M124 82.3v1" fill="none" stroke="#f00" stroke-width=".13"/>
<g fill="#f0f" stroke="#f0f" stroke-width=".13">
<circle cx="55.9" cy="93.5" r=".19"/>
<circle cx="51.8" cy="93.5" r=".19"/>
<circle cx="51.8" cy="85.3" r=".19"/>
<circle cx="55.9" cy="80.2" r=".19"/>
<circle cx="119.9" cy="104.6" r=".19"/>
<circle cx="119.9" cy="112.8" r=".19"/>
<circle cx="126" cy="104.6" r=".19"/>
<circle cx="91.4" cy="104.6" r=".19"/>
<circle cx="86.3" cy="104.6" r=".19"/>
<circle cx="91.4" cy="112.8" r=".19"/>
<circle cx="86.3" cy="112.8" r=".19"/>
<circle cx="54.8" cy="107.7" r=".19"/>
<circle cx="50.8" cy="107.7" r=".19"/>
<circle cx="57.9" cy="107.7" r=".19"/>
<circle cx="70.1" cy="112.8" r=".19"/>
<circle cx="70.1" cy="107.7" r=".19"/>
<circle cx="56.9" cy="113.8" r=".19"/>
<circle cx="115.8" cy="53.8" r=".19"/>
<circle cx="118.9" cy="55.9" r=".19"/>
<circle cx="108.7" cy="49.8" r=".19"/>
<circle cx="50.8" cy="54.8" r=".19"/>
</g>
<g font-size="1" fill="#00f">
<text x="130" y="51.4">6</text>
<text x="130.1" y="55.6">7</text>
<text x="130.1" y="59.8">8</text>
<text x="130.1" y="63.8">9</text>
</g>
<g font-size=".9">
<text x="48" y="45.4">VCC_USB</text>
<text x="107.7" y="46.5">COLDVDD</text>
<text x="52.1" y="52.6">10</text>
<text x="52.1" y="53.6">11</text>
<text x="52.6" y="49.5">7</text>
<text x="52.6" y="50.5">8</text>
<text x="52.6" y="51.6">9</text>
<text x="62.7" y="53.6">2</text>
<text x="62.7" y="52.6">3</text>
<text x="62.7" y="51.6">4</text>
<text x="62.7" y="50.5">5</text>
<text x="62.7" y="49.5">6</text>
<text x="93.7" y="48.5">VDD33V</text>
<text x="96.3" y="52.6">1</text>
<text x="96.3" y="53.6">2</text>
<text x="105.4" y="53.6">7</text>
<text x="105.4" y="52.6">8</text>
<text x="115.8" y="50.6">NC/0R</text>
<text x="126.8" y="49.5">1</text>
<text x="126.8" y="53.6">2</text>
<text x="126.8" y="51.6">6</text>
<text x="52.1" y="54.6">12</text>
<text x="62.7" y="54.6">1</text>
<text x="96.3" y="54.6">3</text>
<text x="96.3" y="55.6">4</text>
<text x="105.4" y="55.6">5</text>
<text x="105.4" y="54.6">6</text>
<text x="118.5" y="57.6">COLDVSS</text>
<text x="126.8" y="57.7">3</text>
<text x="126.8" y="55.6">7</text>
<text x="126.8" y="59.7">8</text>
<text x="52" y="62.7">VCC_USB</text>
<text x="105.7" y="60.7">COLDVSS</text>
<text x="115.8" y="64.8">120R</text>
<text x="120.7" y="61.7">1</text>
<text x="120.7" y="62.7">2</text>
<text x="126.8" y="61.7">4</text>
<text x="126.8" y="65.8">5</text>
<text x="126.8" y="63.8">9</text>
<text x="54.4" y="69.1">100nF</text>
<text x="129.8" y="68.9" transform="rotate(-90 129.8 68.9)">10</text>
<text x="131.8" y="68.9" transform="rotate(-90 131.8 68.9)">11</text>
<text x="96.3" y="76.5" transform="rotate(-90 96.3 76.5)">2CANL</text>
<text x="98.3" y="76.5" transform="rotate(-90 98.3 76.5)">1CANH</text>
<text x="108.9" y="74.9">VDD33V</text>
<text x="55.6" y="82.6" transform="rotate(-90 55.6 82.6)">7</text>
<text x="57.7" y="82.6" transform="rotate(-90 57.7 82.6)">8</text>
<text x="65.2" y="82">VCC_USB</text>
<text x="97.3" y="81.5" transform="rotate(-90 97.3 81.5)">3</text>
<text x="111.3" y="81.3">100nF</text>
<text x="54.1" y="85.1">10</text>
<text x="54.1" y="89.2">11</text>
<text x="61.7" y="85.1">1</text>
<text x="61.7" y="86.1">2</text>
<text x="61.7" y="87.1">3</text>
<text x="61.7" y="88.1">4</text>
<text x="61.7" y="89.2">5</text>
<text x="95.5" y="84.1">COLDVSS</text>
<text x="55.6" y="92.7" transform="rotate(-90 55.6 92.7)">6</text>
<text x="57.7" y="92.7" transform="rotate(-90 57.7 92.7)">9</text>
<text x="50" y="104.4">VCC_USB</text>
<text x="58.7" y="107.4">1</text>
<text x="66.8" y="107.4">5</text>
<text x="69.3" y="104.4">VDD33V</text>
<text x="75.4" y="105.4">VDD33V</text>
<text x="85.6" y="102.3">VCC_USB</text>
<text x="99.4" y="104.4">2</text>
<text x="99.4" y="106.4">1</text>
<text x="109.4" y="106.4">3</text>
<text x="109.4" y="104.4">4</text>
<text x="125" y="102.4">COLDVDD</text>
<text x="50.8" y="110.5">10V C10</text>
<text x="58.7" y="108.5">2</text>
<text x="58.7" y="109.5">3</text>
<text x="66.8" y="109.5">4</text>
<text x="71.1" y="112.6">10V</text>
<text x="77.8" y="111.8">100nF</text>
<text x="117.9" y="115.6">COLDVSS</text>
<text x="167.6" y="147.1">Title</text>
<text x="171.7" y="148.1">&lt;Title&gt;</text>
<text x="167.6" y="150.2">Size</text>
<text x="167.6" y="153.2">Date:</text>
<text x="168.7" y="151.2">C</text>
<text x="171.7" y="150.2">Document</text>
<text x="171.7" y="151.2">&lt;Doc&gt;</text>
<text x="172.9" y="153.2">Monday, April 26, 2021</text>
<text x="176.7" y="150.2">Number</text>
<text x="188" y="153.2">Sheet</text>
<text x="193" y="153.2">1</text>
<text x="196.1" y="153.2">of</text>
<text x="199.1" y="153.2">1</text>
<text x="201.2" y="150.2">Rev</text>
<text x="202.2" y="151.2">&lt;RevCode&gt;</text>
</g>
<g font-size=".9" fill="#f00">
<text x="44.9" y="51.2">USB_DM</text>
<text x="44.9" y="52.2">USB_DP</text>
<text x="68.3" y="53.6">CANTX</text>
<text x="70.3" y="49.6">Rx</text>
<text x="70.3" y="50.6">Tx</text>
<text x="88.6" y="53.6">CANRX</text>
<text x="111" y="53.6">CANL</text>
<text x="68.3" y="54.7">CANRX</text>
<text x="88.6" y="54.7">CANTX</text>
<text x="111" y="55.7">CANH</text>
<text x="116.6" y="75" transform="rotate(-90 116.6 75)">Rx</text>
<text x="123.7" y="75" transform="rotate(-90 123.7 75)">Tx</text>
<text x="68.3" y="85.7">USB_DM</text>
<text x="68.3" y="86.7">USB_DP</text>
</g>
<g font-size=".9" fill="#000080">
<text x="53.8" y="48">U1</text>
<text x="98.3" y="50.2">IC1</text>
<text x="115.8" y="49.6">R2</text>
<text x="128.7" y="48.1">X1</text>
<text x="53.8" y="57.3">UCAN_M</text>
<text x="98.3" y="59.1">ISO1050</text>
<text x="115.8" y="63.8">R1</text>
<text x="54.4" y="67.9">C1</text>
<text x="121.9" y="66.4">TERM1</text>
<text x="121.9" y="67.8">TERM1</text>
<text x="133.1" y="67.9">DB9</text>
<text x="58.9" y="82.1">CON1</text>
<text x="100.2" y="78">Q1</text>
<text x="100.2" y="79.2">NUP2125</text>
<text x="111.3" y="80.1">C2</text>
<text x="117.9" y="81.1">R3</text>
<text x="117.9" y="82.1">1K</text>
<text x="125" y="81.1">R4</text>
<text x="125" y="82.1">1K</text>
<text x="47.8" y="89.2">MicroUSB</text>
<text x="118.5" y="86.1">LED1</text>
<text x="118.5" y="87.4">Red LED</text>
<text x="125.6" y="86.1">LED2</text>
<text x="125.6" y="87.4">Red LED</text>
<text x="59.9" y="105.5">SGM2019-3.3</text>
<text x="60.4" y="104.4">IC3</text>
<text x="100.6" y="102.4">IC2</text>
<text x="127" y="107.5">C6</text>
<text x="48.8" y="110.5">C7</text>
<text x="48.8" y="112.6">10uF</text>
<text x="52.8" y="111.5">100nF</text>
<text x="66" y="111.5">C8</text>
<text x="66" y="112.6">10nF</text>
<text x="71.1" y="110.5">C9</text>
<text x="71.1" y="111.5">10uF</text>
<text x="77.8" y="110.5">C11</text>
<text x="87.4" y="108.5">C3</text>
<text x="87.4" y="109.5">10uF</text>
<text x="92.5" y="108.5">C4</text>
<text x="92.5" y="109.5">10uF</text>
<text x="100.6" y="109.5">B0505</text>
<text x="120.9" y="108.5">C5</text>
<text x="120.9" y="109.5">10uF</text>
<text x="127" y="109.5">100nF</text>
</g>
<g font-size=".9" fill="#004080">
<text x="54.4" y="50.2">VCC</text>
<text x="54.4" y="51.2">NC</text>
<text x="54.4" y="52.2">DM</text>
<text x="54.4" y="53.3">DP</text>
<text x="57.8" y="50.2">LED_RX</text>
<text x="57.9" y="51.2">LED_TX</text>
<text x="58.9" y="52.2">NRST</text>
<text x="59.4" y="53.3">GND</text>
<text x="98" y="53.3">VCC1</text>
<text x="101.6" y="53.3">VCC2</text>
<text x="54.4" y="54.3">GND</text>
<text x="54.4" y="55.3">GND</text>
<text x="58.2" y="55.3">CANRX</text>
<text x="58.3" y="54.3">CANTX</text>
<text x="98" y="54.3">RX</text>
<text x="98" y="55.3">TX</text>
<text x="98" y="56.3">GND1</text>
<text x="101.5" y="54.3">CANH</text>
<text x="101.6" y="56.3">GND2</text>
<text x="101.6" y="55.3">CANL</text>
<text x="122.4" y="62.4">1</text>
<text x="122.4" y="63.4">2</text>
<text x="97" y="78.3" transform="rotate(-90 97 78.3)">2</text>
<text x="98" y="79.8" transform="rotate(-90 98 79.8)">3</text>
<text x="99" y="78.3" transform="rotate(-90 99 78.3)">1</text>
<text x="101.1" y="105.1">VIN+</text>
<text x="101.1" y="107.1">VIN-</text>
<text x="105" y="105.1">VOUT+</text>
<text x="105.3" y="107.1">VOUT-</text>
<text x="60.5" y="109.1">GND</text>
<text x="60.5" y="108.1">VIN</text>
<text x="60.5" y="110.1">EN</text>
<text x="63.5" y="108.1">OUT</text>
<text x="63.5" y="110.1">RSN</text>
</g>
<g font-size=".9" fill="#00f">
<text x="58" y="85.6">VBUS</text>
<text x="59.1" y="89.6">GND</text>
<text x="59.5" y="86.6">DM</text>
<text x="59.6" y="87.6">DP</text>
<text x="59.9" y="88.6">ID</text>
</g>
<text font-size=".9" fill="#008000" x="59.9" y="106.5">SOT23-5P</text>
<g font-size=".9" fill="#f0f">
<text x="100.6" y="110.5">B0505</text>
<text x="127" y="112">C0603</text>
</g>
<text font-size=".9" fill="#800000" x="127" y="110.7">25V,X5R</text>
<text font-size=".8" fill="#00f" x="56.7" y="88.3" transform="rotate(-90 56.7 88.3)">SHD</text>
<text font-size=".8" fill="#f00" x="56.9" y="96.2">TOUCH&amp;POWER</text>
<text font-size=".8" x="62" y="103.3">≥ 300mA</text>
<g font-size=".7">
<text x="21.3" y=".8">5</text>
<text x="62" y=".8">4</text>
<text x="102.6" y=".8">3</text>
<text x="143.3" y=".8">2</text>
<text x="183.9" y=".8">1</text>
<text x=".3" y="20.7">D</text>
<text x="204.5" y="20.7">D</text>
<text x=".3" y="58.8">C</text>
<text x="204.5" y="58.8">C</text>
<text x=".3" y="96.9">B</text>
<text x="204.5" y="96.9">B</text>
<text x=".3" y="135">A</text>
<text x="204.5" y="135">A</text>
<text x="21.3" y="154.2">5</text>
<text x="62" y="154.2">4</text>
<text x="102.6" y="154.2">3</text>
<text x="143.3" y="154.2">2</text>
<text x="183.9" y="154.2">1</text>
</g>
<g font-size=".7" fill="#800000">
<text x="87.4" y="110.6">25V,X5R</text>
<text x="92.5" y="110.6">25V,X5R</text>
<text x="120.9" y="110.6">25V,X5R</text>
</g>
<g font-size=".7" fill="#f0f">
<text x="87.4" y="111.8">C0805</text>
<text x="92.5" y="111.8">C0805</text>
<text x="120.9" y="111.8">C0805</text>
</g>
</svg>
